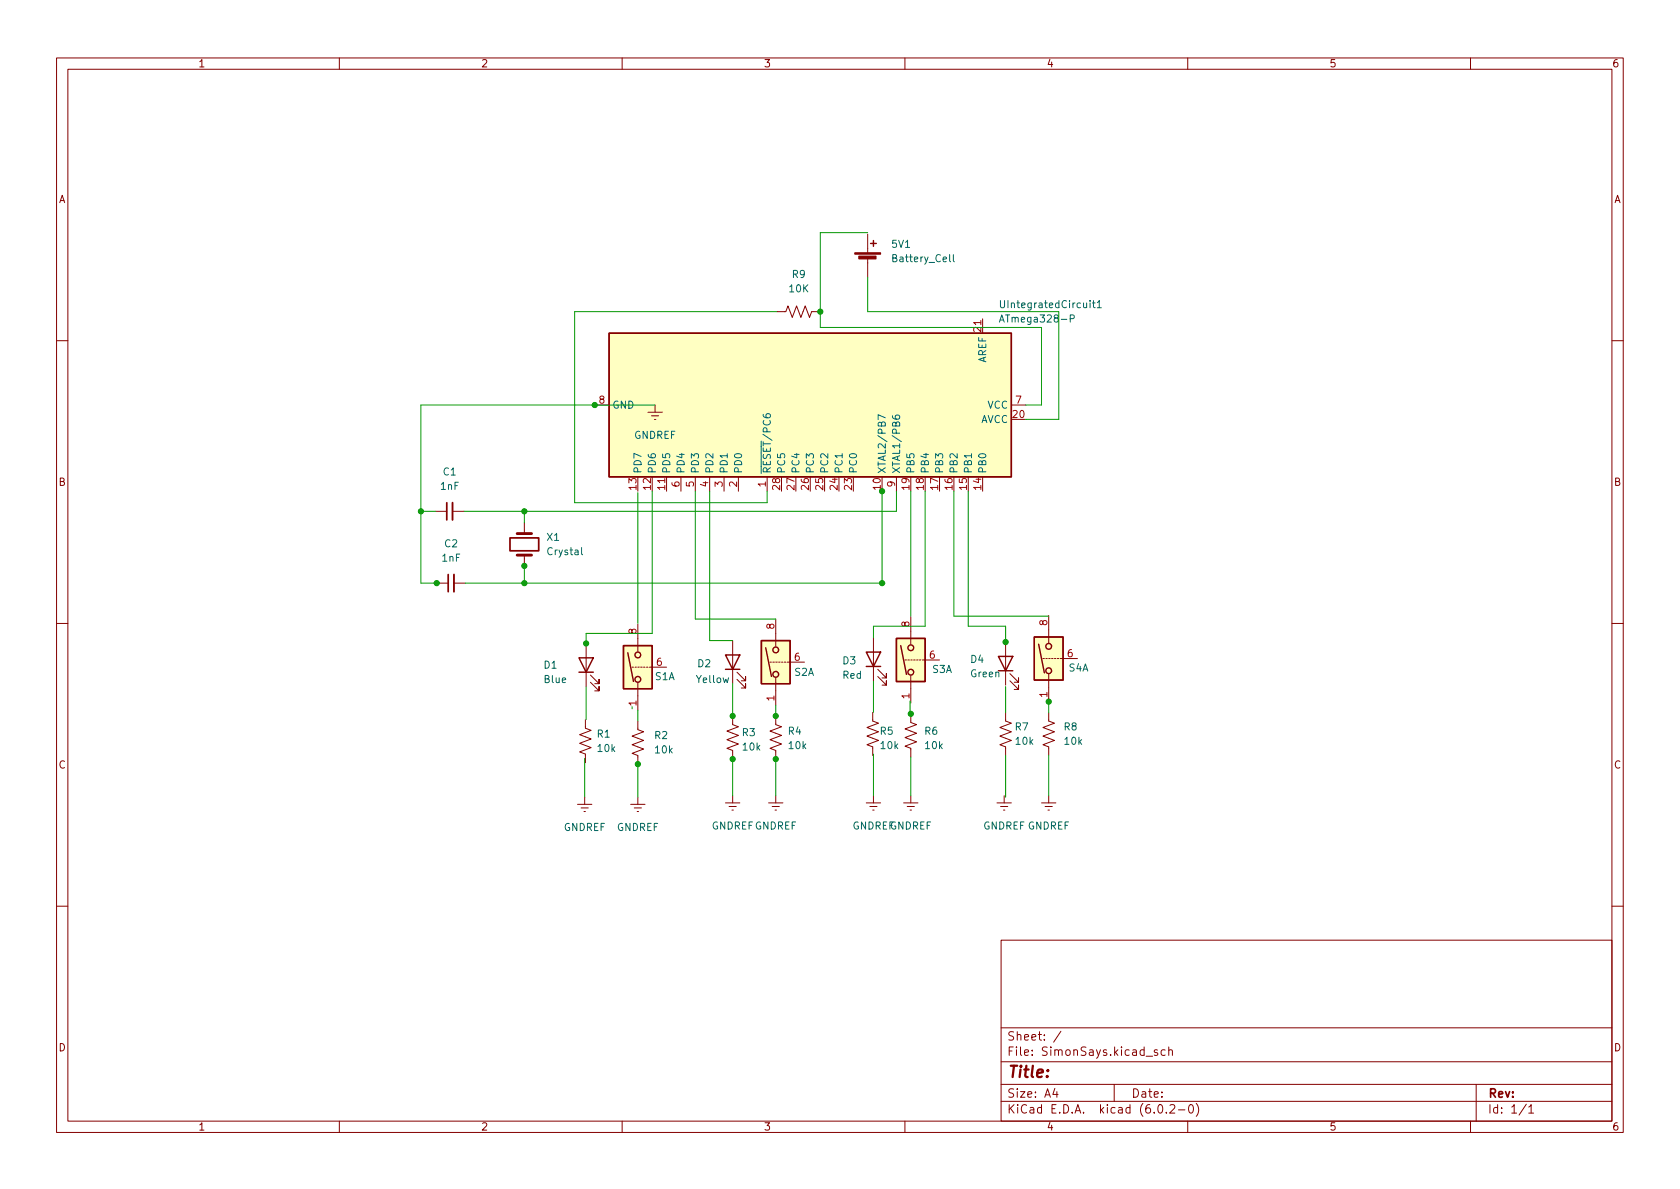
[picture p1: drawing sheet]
<svg xmlns="http://www.w3.org/2000/svg" width="297mm" height="210mm" viewBox="0 0 297 210" stroke-linecap="round" stroke-linejoin="round" font-family="sans-serif">
<g fill="none" stroke="#840000" stroke-width=".18">
<path d="M10 10.2h277v190.1h-277zM12 12.2h273v186.1h-273zM60 10.2v2M110 10.2v2M160 10.2v2M210 10.2v2M260 10.2v2M137.4 55.1h1.5l.4-1 .8 2 .7-2 .8 2 .8-2 .7 2 .4-1h1.5M153.4 41.4v3.3M153.4 45.7v3.3M173.7 56.4v2.5M10 60.2h2"/>
<path d="M105.2 71.6h2.5M114.6 72.9h2.5M115.2 73.5h1.3M115.7 74.2h.3M115.8 71.6v1.3M178.8 71.6h2.6M285 60.2h2M77 90.4h2M80 90.4h2M92.7 92.5v1.9M92.7 98.2v1.9M117.9 84.3v2.6"/>
<path d="M120.4 84.3v2.6M122.9 84.3v2.6M125.5 84.3v2.6M128 84.3v2.6M130.6 84.3v2.6M135.6 84.3v2.6M158.5 84.3v2.6M10 110.2h2M77.2 103.1h2M80.3 103.1h2M103.6 113.8v7.6M104.4 119.4l1.5 1.5v-.8v.8h-.7"/>
<path d="M111.8 118h.2M112.3 118h.2M112.8 110.4v4.8M112.8 118h.2M113.3 118h.2M113.8 118h.2M114.3 118h.3M114.8 118h3.1M129.5 113.3v7.6M130.3 118.9l1.5 1.5v-.8v.8h-.7M136.1 117.1h.3M136.7 117.1h.2"/>
<path d="M137.2 109.5v4.8M137.2 119.9v4.8M137.2 117.1h.2M137.7 117.1h.2M138.2 117.1h.2M138.7 117.1h.2M139.2 117.1h3M154.4 112.8v7.6M155.2 119.6l1.5 1.6v-.8v.8h-.7M155.2 118.4l1.5 1.5v-.8v.8h-.7M160 116.7h.3M160.5 116.7h.3"/>
<path d="M161 109.1v4.8M161 119.5v4.8M161 116.7h.3M161.5 116.7h.3M162.1 116.7h.2M162.6 116.7h.2M163.1 116.7h3M177.8 113.5v7.7M178.6 119.1l1.5 1.5v-.7v.7h-.8M184.4 116.5h.3M184.9 116.5h.3M185.4 108.8v4.9"/>
<path d="M185.4 119.2v4.9M185.4 116.5h.3M185.9 116.5h.3M186.4 116.5h.3M186.9 116.5h.3M187.5 116.5h3M285 110.2h2M103.5 127.2v1.6l1 .4-2 .7 2 .8-2 .7 2 .8-2 .8 1 .3v1.6M104.4 120.6l1.5 1.6v-.8v.8h-.7M112.8 127.5v1.5l1 .4-2 .8 2 .7-2 .8 2 .8-2 .7 1 .4v1.5M112.8 120.8v4.8M129.5 126.6v1.5l1.1 .4-2.1 .8 2.1 .7-2.1 .8 2.1 .8-2.1 .7 1 .4v1.5"/>
<path d="M130.3 120.1l1.5 1.6v-.8v.8h-.7M137.2 126.6v1.5l1 .4-2.1 .8 2.1 .7-2.1 .8 2.1 .8-2.1 .7 1.1 .4v1.5M154.3 126v1.5l1 .4-2 .7 2 .8-2 .8 2 .7-2 .8 1 .4v1.5M161 126.2v1.6l1.1 .3-2.1 .8 2.1 .8-2.1 .7 2.1 .8-2.1 .7 1 .4v1.6M177.8 126v1.5l1 .4-2 .7 2 .8-2 .8 2 .7-2 .8 1 .4v1.5M178.6 120.4l1.5 1.5v-.7v.7h-.8M185.4 126v1.5l1 .4-2 .7 2 .8-2 .8 2 .7-2 .8 1 .4v1.5M102.1 142.2h2.5M102.7 142.9h1.3M103.3 143.5h.2M103.4 141v1.2M111.5 142.2h2.5"/>
<path d="M112.1 142.9h1.3M112.6 143.5h.3M112.8 141v1.2M128.3 142h2.5M128.9 142.6h1.3M129.4 143.3h.3M129.5 140.7v1.3M135.9 142h2.5M136.5 142.6h1.3M137 143.3h.3M137.2 140.7v1.3M153.2 142h2.5"/>
<path d="M153.8 142.6h1.3M154.3 143.3h.3M154.4 140.7v1.3M159.8 142h2.5M160.4 142.6h1.3M160.9 143.3h.3M161 140.7v1.3M176.3 142h2.5M176.9 142.6h1.3M177.4 143.3h.3M177.5 140.7v1.3M184.1 142h2.6"/>
<path d="M184.8 142.6h1.3M185.3 143.3h.2M185.4 140.7v1.3M10 160.2h2M177 166.3h108v32h-108zM285 160.2h2M60 198.3v2M110 198.3v2M160 198.3v2M177 194.8h108M177 191.8h108M177 187.8h108"/>
<path d="M177 181.8h108M186.5 192.5l-.4 1h1M186.9 193v1M187.6 182.4l-1.3 1.9M197 191.8v3M202.6 186.8h1.2M204.6 185.7l-.3-.1-.2 .2v.3l.5 .1v.4h-.5M204.9 195.4l.2-.1a.81 .81 0 0 1 .6 .7 .81 .81 0 0 1-.3 .8h-.2a.81 .81 0 0 1-.6-.6 .81 .81 0 0 1 .3-.8zM206 185.7l-.4-.1-.3 .3v.4l.1 .3h.6M206.2 196.7v.1M206.6 185.8l.3-.2 .3 .1 .1 .9M206.6 185.1v1.5"/>
<path d="M206.9 195.5l.5-.2 .2 .2 .1 .3-.9 1h.9M208.4 196.3h1.1M210 198.3v2M210.4 195.4l.1-.1a.81 .81 0 0 1 .6 .7 .81 .81 0 0 1-.3 .8h-.2a.81 .81 0 0 1-.5-.6 .81 .81 0 0 1 .3-.8zM211.5 195.1a1.72 1.72 0 0 1 0 2.3M260 198.3v2M261 191.8v6.5M269.9 195.3l-1.3 1.9M270.3 195.8l.4-.5v1.5M270.3 196.8h.9"/>
</g>
<g fill="#ffffc2" stroke="#ffffc2" stroke-width=".18">
<path d="M107.7 58.9h71.1v25.4h-71.1z"/>
<path d="M134.6 113.3h5.1v7.6h-5.1z"/>
<path d="M158.5 112.9h5.1v7.6h-5.1z"/>
<path d="M182.9 112.6h5.1v7.7h-5.1z"/>
<path d="M110.2 114.2h5.1v7.6h-5.1z"/>
</g>
<g fill="none" stroke="#840000" stroke-width=".25">
<path d="M107.7 58.9h71.1v25.4h-71.1zM153.9 43h1M154.4 42.5v1.1M102.4 116.3h2.5l-1.3 2.6zM102.4 118.9h2.5M110.2 114.2h5.1v7.6h-5.1zM111 115.4l1 5.1M128.3 115.8h2.5l-1.3 2.6zM128.3 118.4h2.5M134.6 113.3h5.1v7.6h-5.1zM135.4 114.5l1 5.1M153.2 115.3h2.5l-1.3 2.6z"/>
<path d="M153.2 117.9h2.5M158.5 112.9h5.1v7.6h-5.1zM159.3 114.2l1 5M176.5 116.1h2.6l-1.3 2.5zM176.5 118.6h2.6M182.9 112.6h5.1v7.7h-5.1zM183.6 113.9l1.1 5.1"/>
<circle cx="112.8" cy="115.8" r=".51"/>
<circle cx="137.2" cy="114.9" r=".51"/>
<circle cx="137.2" cy="119.2" r=".51"/>
<circle cx="161" cy="114.5" r=".51"/>
<circle cx="161" cy="118.9" r=".51"/>
<circle cx="185.4" cy="114.3" r=".51"/>
<circle cx="185.4" cy="118.6" r=".51"/>
<circle cx="112.8" cy="120.1" r=".51"/>
</g>
<path d="M168.6 45v1.1l.1 .2M176.7 57l.4-1.3 .5 1.3M176.8 56.6h.6M176.9 53.1v1.1l.2 .2h.3l.2-.2v-1.1M189.2 56.4l.6-.1 .1-.2v-.3l-.7-.1v1.3M193.2 53.6h.4M193.3 53.1v1.1l.3 .2M194 53.5l.4-.4v1.3M194 54.4h.7M156.5 73.9l-1.2-.6v.9M157.8 73.5l.1 .4a.85 .85 0 0 0 1.2 0l-.2-.4-.4-.1-.2 .2v.4l.2 .1M102.8 96.8v1.1l.2 .2" fill="none" stroke="#006464" stroke-width=".18"/>
<path d="M79 88.9v3M90.2 95.1h5v2.3h-5zM79.2 101.6v3" fill="none" stroke="#840000" stroke-width=".3"/>
<path d="M91.4 98.2h2.6M91.4 94.4h2.6" fill="none" stroke="#840000" stroke-width=".51"/>
<path d="M80 88.9v3M80.3 101.6v3" fill="none" stroke="#840000" stroke-width=".33"/>
<g fill="#840000" stroke="#840000" stroke-width=".18">
<path d="M151.1 44.7h4.6v.3h-4.6z"/>
<path d="M151.8 45.3h3.1v.5h-3.1z"/>
</g>
<g fill="none" stroke="#009600" stroke-width=".18">
<path d="M137.4 55.1h-35.8v33.8h34v-2M153.4 49v6.1h33.8v19.1h-5.8M153.4 41.1h-8.4v16.8h39.1v13.7h-2.7M115.8 71.6h-41.4v31.5h3.3M74.4 90.4h2.6M92.7 90.4v2.1M112.8 87.1v23.1M115.3 86.9v25.1h-11.7v2M122.9 86.9v22.6h14.3M125.5 86.9v26.4h4M156 86.9v16.2M158.5 86.9v3.5h-76.5"/>
<path d="M161 86.9v22.1M163.6 86.9v23.8h-9.2v2.1M168.7 86.9v22.1h16.7M171.2 86.9v23.8h6.6v3.1M82.3 103.1h74.2M92.5 100.1l.2-.3v3.3M103.4 134.1v6.9M103.6 121.4v5.8M111.8 125v.3M112.8 125.6v1.9M112.8 134.9v6.1M129.5 120.9v5.8"/>
<path d="M129.5 134.1v6.6M137.2 124.7v2M137.2 134.1v6.6M154.4 120.4v5.6M154.4 133.3v7.4M160.9 123.9v2.6M161 133.9v6.8M177.8 121.4v4.6M177.8 133.6v7.4M185.4 123.9v2.1M185.4 133.6v7.1"/>
</g>
<g fill="#009600" stroke="#009600" stroke-width=".18">
<circle cx="105.2" cy="71.6" r=".46"/>
<circle cx="156" cy="103.1" r=".46"/>
<circle cx="156" cy="86.9" r=".46"/>
<circle cx="145" cy="55.1" r=".46"/>
<circle cx="74.4" cy="90.4" r=".46"/>
<circle cx="77.2" cy="103.1" r=".46"/>
<circle cx="92.7" cy="100.1" r=".46"/>
<circle cx="92.7" cy="103.1" r=".46"/>
<circle cx="92.7" cy="90.4" r=".46"/>
<circle cx="103.6" cy="113.8" r=".46"/>
<circle cx="112.8" cy="135.1" r=".46"/>
<circle cx="161" cy="126.2" r=".46"/>
<circle cx="177.8" cy="113.5" r=".46"/>
<circle cx="185.4" cy="124.1" r=".46"/>
<circle cx="129.5" cy="126.6" r=".46"/>
<circle cx="137.2" cy="126.6" r=".46"/>
<circle cx="129.5" cy="134.2" r=".46"/>
<circle cx="137.2" cy="134.2" r=".46"/>
</g>
<text font-size="2.8" fill="#840000" x="178" y="190.6">Title:</text>
<g font-size="2.1" fill="#840000">
<text x="178" y="184">Sheet: /</text>
<text x="178" y="186.7">File: SimonSays.kicad_sch</text>
<text x="178" y="196.9">KiCad E.D.A. kicad (6.0.2-0)</text>
<text x="178" y="194.1">Size: A4</text>
<text x="200" y="194.1">Date:</text>
<text x="263" y="194.1">Rev:</text>
<text x="263" y="196.9">Id: 1/1</text>
</g>
<g font-size="1.8" fill="#840000">
<text x="35" y="11.9">1</text>
<text x="85" y="11.9">2</text>
<text x="135" y="11.9">3</text>
<text x="185" y="11.9">4</text>
<text x="235" y="11.9">5</text>
<text x="285" y="11.9">6</text>
<text x="10.3" y="35.9">A</text>
<text x="285.3" y="35.9">A</text>
<text x="10.3" y="85.9">B</text>
<text x="285.3" y="85.9">B</text>
<text x="10.3" y="135.9">C</text>
<text x="285.3" y="135.9">C</text>
<text x="10.3" y="185.9">D</text>
<text x="285.3" y="185.9">D</text>
<text x="35" y="199.9">1</text>
<text x="85" y="199.9">2</text>
<text x="135" y="199.9">3</text>
<text x="185" y="199.9">4</text>
<text x="235" y="199.9">5</text>
<text x="285" y="199.9">6</text>
</g>
<g font-size="1.8" fill="#006464">
<text x="157.7" y="43.8">5V1</text>
<text x="158.1" y="46.3">Battery_Cell</text>
<text x="139.6" y="51.7">10K</text>
<text x="140.1" y="49.1">R9</text>
<text x="177.5" y="57">ATmega328-P</text>
<text x="177.6" y="54.5">UIntegratedCircuit1</text>
<text x="174.4" y="64.2" transform="rotate(-90 174.4 64.2)">AREF</text>
<text x="108.2" y="72.3">GND</text>
<text x="112.1" y="77.6">GNDREF</text>
<text x="173.3" y="74.8">AVCC</text>
<text x="174.6" y="72.3">VCC</text>
<text x="113.4" y="83.8" transform="rotate(-90 113.4 83.8)">PD7</text>
<text x="116" y="83.8" transform="rotate(-90 116 83.8)">PD6</text>
<text x="118.5" y="83.8" transform="rotate(-90 118.5 83.8)">PD5</text>
<text x="121" y="83.8" transform="rotate(-90 121 83.8)">PD4</text>
<text x="123.6" y="83.8" transform="rotate(-90 123.6 83.8)">PD3</text>
<text x="126.1" y="83.8" transform="rotate(-90 126.1 83.8)">PD2</text>
<text x="128.7" y="83.8" transform="rotate(-90 128.7 83.8)">PD1</text>
<text x="131.2" y="83.8" transform="rotate(-90 131.2 83.8)">PD0</text>
<text x="136.3" y="83.8" transform="rotate(-90 136.3 83.8)">~{RESET}/PC6</text>
<text x="138.8" y="83.8" transform="rotate(-90 138.8 83.8)">PC5</text>
<text x="141.4" y="83.8" transform="rotate(-90 141.4 83.8)">PC4</text>
<text x="143.9" y="83.8" transform="rotate(-90 143.9 83.8)">PC3</text>
<text x="146.4" y="83.8" transform="rotate(-90 146.4 83.8)">PC2</text>
<text x="149" y="83.8" transform="rotate(-90 149 83.8)">PC1</text>
<text x="151.5" y="83.8" transform="rotate(-90 151.5 83.8)">PC0</text>
<text x="156.6" y="83.8" transform="rotate(-90 156.6 83.8)">XTAL2/PB7</text>
<text x="159.1" y="83.8" transform="rotate(-90 159.1 83.8)">XTAL1/PB6</text>
<text x="161.7" y="83.8" transform="rotate(-90 161.7 83.8)">PB5</text>
<text x="164.2" y="83.8" transform="rotate(-90 164.2 83.8)">PB4</text>
<text x="166.8" y="83.8" transform="rotate(-90 166.8 83.8)">PB3</text>
<text x="169.3" y="83.8" transform="rotate(-90 169.3 83.8)">PB2</text>
<text x="171.8" y="83.8" transform="rotate(-90 171.8 83.8)">PB1</text>
<text x="174.4" y="83.8" transform="rotate(-90 174.4 83.8)">PB0</text>
<text x="77.9" y="86.6">1nF</text>
<text x="78.4" y="84.1">C1</text>
<text x="96.7" y="95.6">X1</text>
<text x="78.2" y="99.3">1nF</text>
<text x="78.6" y="96.8">C2</text>
<text x="96.9" y="98.2">Crystal</text>
<text x="96.2" y="118.2">D1</text>
<text x="123.4" y="118">D2</text>
<text x="140.5" y="119.5">S2A</text>
<text x="149" y="117.5">D3</text>
<text x="164.8" y="119">S3A</text>
<text x="171.6" y="117.2">D4</text>
<text x="171.7" y="119.8">Green</text>
<text x="189" y="118.7">S4A</text>
<text x="96.3" y="120.8">Blue</text>
<text x="115.8" y="120.3">S1A</text>
<text x="123.2" y="120.8">Yellow</text>
<text x="149" y="120">Red</text>
<text x="105.6" y="130.4">R1</text>
<text x="115.8" y="130.7">R2</text>
<text x="131.3" y="130.2">R3</text>
<text x="139.4" y="129.9">R4</text>
<text x="155.6" y="129.9">R5</text>
<text x="163.5" y="129.9">R6</text>
<text x="179.5" y="129.2">R7</text>
<text x="179.7" y="131.7">10k</text>
<text x="188.1" y="129.2">R8</text>
<text x="188.3" y="131.7">10k</text>
<text x="105.7" y="133">10k</text>
<text x="115.9" y="133.2">10k</text>
<text x="131.4" y="132.7">10k</text>
<text x="139.5" y="132.5">10k</text>
<text x="155.8" y="132.5">10k</text>
<text x="163.6" y="132.5">10k</text>
<text x="99.6" y="146.9">GNDREF</text>
<text x="109" y="146.9">GNDREF</text>
<text x="125.8" y="146.7">GNDREFGNDREF</text>
<text x="150.7" y="146.7">GNDREF</text>
<text x="157.3" y="146.7">GNDREF</text>
<text x="173.8" y="146.7">GNDREF GNDREF</text>
</g>
<g font-size="1.8" fill="#a90000">
<text x="173.5" y="58.6" transform="rotate(-90 173.5 58.6)">21</text>
<text x="105.9" y="71.4">8</text>
<text x="179.6" y="71.4">7</text>
<text x="179.1" y="73.9">20</text>
<text x="112.5" y="86.6" transform="rotate(-90 112.5 86.6)">13</text>
<text x="115.1" y="86.6" transform="rotate(-90 115.1 86.6)">12</text>
<text x="117.6" y="86.6" transform="rotate(-90 117.6 86.6)">11</text>
<text x="120.1" y="86.1" transform="rotate(-90 120.1 86.1)">6</text>
<text x="122.7" y="86.1" transform="rotate(-90 122.7 86.1)">5</text>
<text x="125.2" y="86.1" transform="rotate(-90 125.2 86.1)">4</text>
<text x="127.8" y="86.1" transform="rotate(-90 127.8 86.1)">3</text>
<text x="130.3" y="86.1" transform="rotate(-90 130.3 86.1)">2</text>
<text x="135.4" y="86.1" transform="rotate(-90 135.4 86.1)">1</text>
<text x="137.9" y="86.6" transform="rotate(-90 137.9 86.6)">28</text>
<text x="140.5" y="86.6" transform="rotate(-90 140.5 86.6)">27</text>
<text x="143" y="86.6" transform="rotate(-90 143 86.6)">26</text>
<text x="145.5" y="86.6" transform="rotate(-90 145.5 86.6)">25</text>
<text x="148.1" y="86.6" transform="rotate(-90 148.1 86.6)">24</text>
<text x="150.6" y="86.6" transform="rotate(-90 150.6 86.6)">23</text>
<text x="158.2" y="86.1" transform="rotate(-90 158.2 86.1)">9</text>
<text x="160.8" y="86.6" transform="rotate(-90 160.8 86.6)">19</text>
<text x="163.3" y="86.6" transform="rotate(-90 163.3 86.6)">18</text>
<text x="165.9" y="86.6" transform="rotate(-90 165.9 86.6)">17</text>
<text x="168.4" y="86.6" transform="rotate(-90 168.4 86.6)">16</text>
<text x="170.9" y="86.6" transform="rotate(-90 170.9 86.6)">15</text>
<text x="173.5" y="86.6" transform="rotate(-90 173.5 86.6)">14</text>
<text x="112.5" y="112.1" transform="rotate(-90 112.5 112.1)">8</text>
<text x="136.9" y="111.2" transform="rotate(-90 136.9 111.2)">8</text>
<text x="160.8" y="110.8" transform="rotate(-90 160.8 110.8)">8</text>
<text x="185.2" y="110.6" transform="rotate(-90 185.2 110.6)">8</text>
<text x="116.1" y="117.7">6</text>
<text x="140.5" y="116.8">6</text>
<text x="164.4" y="116.5">6</text>
<text x="188.7" y="116.2">6</text>
<text x="112.5" y="124.8" transform="rotate(-90 112.5 124.8)">1</text>
<text x="136.9" y="123.9" transform="rotate(-90 136.9 123.9)">1</text>
<text x="160.8" y="123.5" transform="rotate(-90 160.8 123.5)">1</text>
<text x="185.2" y="123.3" transform="rotate(-90 185.2 123.3)">1</text>
</g>
<text font-size="1.8" fill="#009600" x="155.7" y="86.6" transform="rotate(-90 155.7 86.6)">10</text>
</svg>
